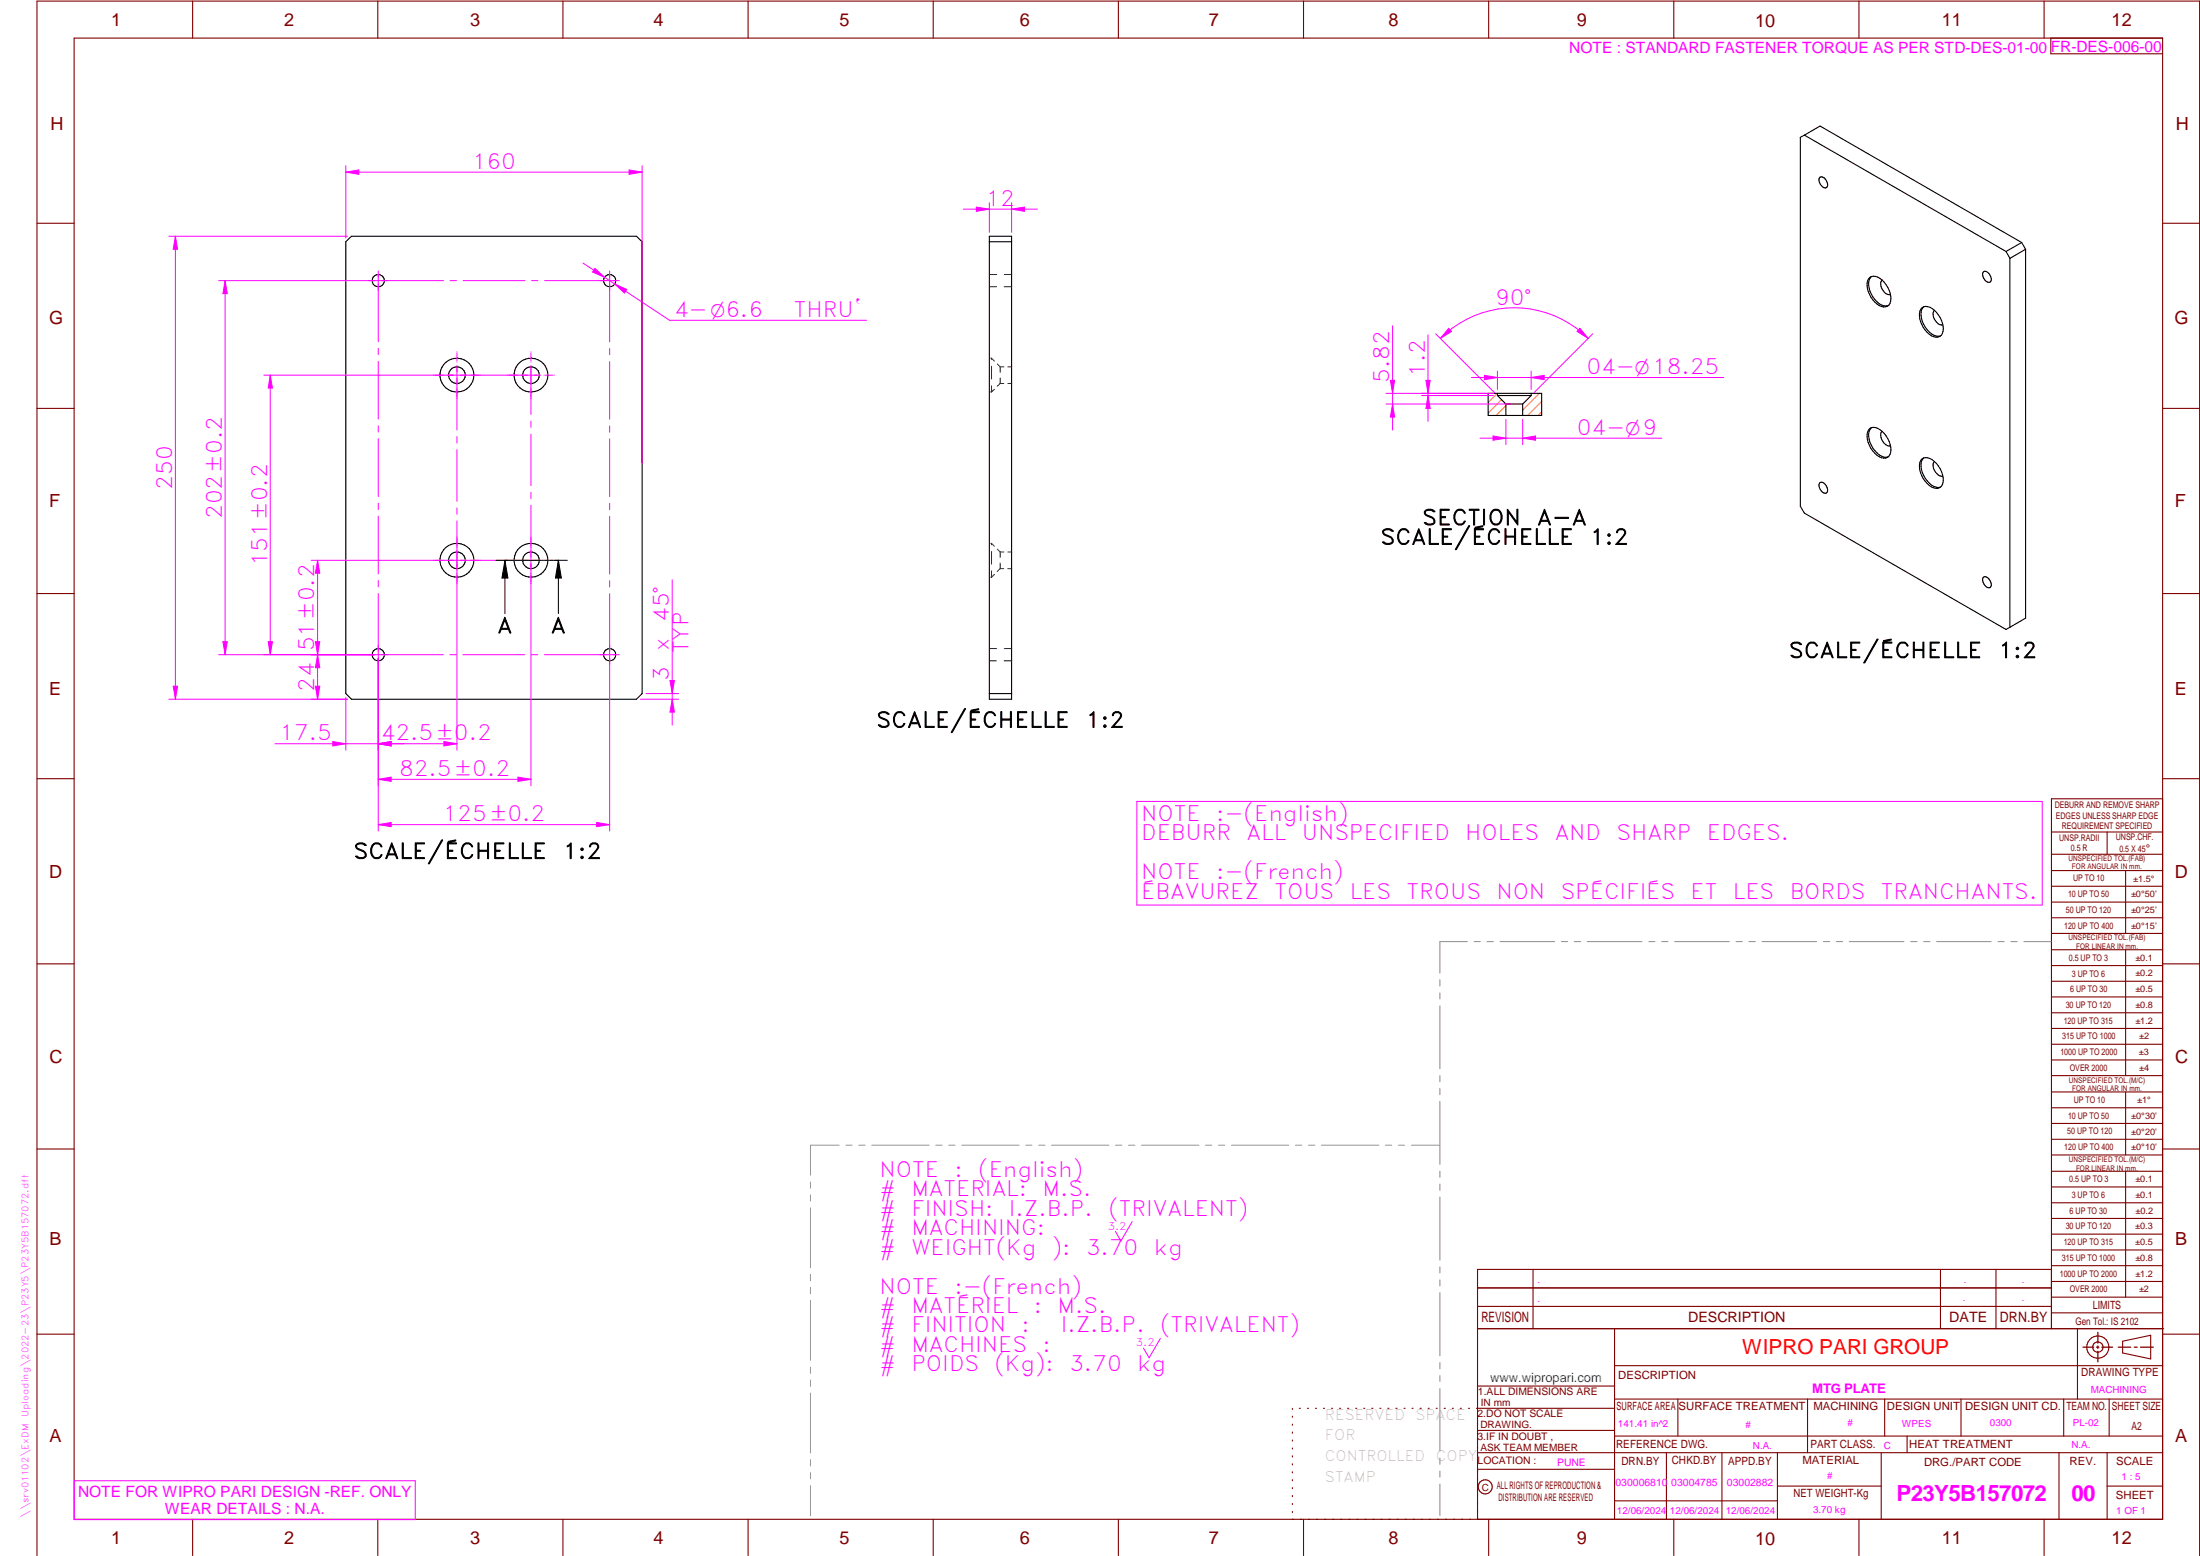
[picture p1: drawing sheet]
<svg xmlns="http://www.w3.org/2000/svg" width="594mm" height="420mm" viewBox="0 0 594 420" stroke-linecap="round" stroke-linejoin="round" font-family="sans-serif">
<g fill="none" stroke="#800000" stroke-width=".3">
<path d="M20 10.3h564v400h-564zM52 .3v10M102 .3v10M152 .3v10M202 .3v10M252 .3v10M302 .3v10M352 .3v10M402 .3v10M452 .3v10M502 .3v10M552 .3v10"/>
<path d="M553.8 10.3v4.2h30.2M10 60.3h10M584 60.3h10M10 110.3h10M584 110.3h10M10 160.3h10M584 160.3h10M10 210.3h10M584 215.7h-30v143.1M584 210.3h10M554 224.7h30M554 230.7h30"/>
<path d="M554 235.1h30M554 239.3h30M569 224.7v6M574 235.1v17M554 243.6h30M554 247.8h30M554 252.1h30M554 256.5h30M574 256.5v33.9M10 260.3h10M554 260.7h30M554 265h30"/>
<path d="M554 269.2h30M554 273.5h30M554 277.7h30M584 260.3h10M554 282h30M554 286.2h30M554 290.4h30M554 294.9h30M554 299.1h30M574 294.9v17M10 310.3h10M554 303.4h30"/>
<path d="M554 307.6h30M554 311.9h30M554 316.3h30M574 316.3v34M584 310.3h10M554 320.5h30M554 324.8h30M554 329h30M554 333.2h30M554 337.5h30M399 358.8h185.2M399 352.8h155"/>
<path d="M399 347.8h155M414 342.8v16M436 358.8v51.5M524 342.8v16M539 342.8v16M554 341.8h30M554 346h30M554 350.3h30M554 354.5h30M554 342.8h-155v67.5M561 358.8v19M10 360.3h10"/>
<path d="M399 374.3h37M436 377.8h148M453.1 377.8v10M488.1 377.8v14.5M508.9 377.8v10M529.5 377.8v10M557.3 377.8v10M569.5 377.8v10M573.2 362.2l7.6-1.6v6.3l-7.6-1.6zM584 368.8h-148M584 360.3h10M349 380.3v.3"/>
<path d="M349 382.4v.3M349 384.6v.3M349 386.7v.3M349 388.8v.3M349 391v.3M349 393.1v.3M349 395.3v.3M349 397.4v.3M349 399.5v.3M350.9 380.3h.2M353.1 380.3h.2M355.2 380.3h.3"/>
<path d="M357.4 380.3h.3M359.6 380.3h.3M361.7 380.3h.3M363.9 380.3h.3M366.1 380.3h.3M368.3 380.3h.2M370.4 380.3h.3M372.6 380.3h.3M374.8 380.3h.3M376.9 380.3h.4M379.1 380.3h.3M381.3 380.3h.3"/>
<path d="M383.4 380.3h.4M385.6 380.3h.3M387.8 380.3h.3M390 380.3h.3M392.2 380.3h.3M394.3 380.3h.3M396.5 380.3h.3M398.7 380.3h37.3M399 396.7h37M399 392.3h185M399 386.2h37M436 387.8h148"/>
<path d="M450 392.3v18M465 392.3v18M480 392.3v18M508 392.3v18M515 387.8v4.5M556 392.3v18M569 392.3v18M52 410.3v9.7M102 410.3v9.7M152 410.3v9.7M202 410.3v9.7M252 410.3v9.7"/>
<path d="M302 410.3v9.7M349 401.7v.3M349 403.8v.4M349 406v.3M349 408.1v.3M352 410.3v9.7M402 410.3v9.7M436 405.3h44M452 410.3v9.7M480 401.3h28M502 410.3v9.7M552 410.3v9.7"/>
<path d="M569 401.3h15M10 420v-419.7h584v419.7"/>
<circle cx="566.5" cy="363.7" r="1.39"/>
<circle cx="566.5" cy="363.8" r="3"/>
<circle cx="401.1" cy="401.5" r="1.9"/>
</g>
<g fill="none" stroke="#f0f" stroke-width=".27">
<path d="M93.4 44.7v19.6M93.4 46.5l3.5-.6v1.2zM173.4 44.7v80.5M102.1 73.2v19.1M119.8 75.8h-20.3M121.5 75.8h1.8M125 75.8h16.8M143.5 75.8h1.7M147.1 75.8h20.2M164.6 73.2v19.1M102.1 94.1v1.7M102.1 97.6v15.6"/>
<path d="M123.4 95v.1M123.4 95.4v2M123.4 97.7v.1M123.4 98.7v17.4M143.4 95v.1M143.4 95.4v2M143.4 97.7v.1M143.4 98.7v13.2M164.6 94.1v1.7M164.6 97.6v15.6M102.1 115v1.7M102.1 118.4v15.7"/>
<path d="M117.1 101.3h.1M117.5 101.3h2M119.8 101.3h.1M120.8 101.3h25.2M123.4 117.9v1.7M143.4 113.7v1.7M143.4 117.2v13.9M146.9 101.3h.1M147.3 101.3h2M149.6 101.3h.1M164.6 115v1.7M164.6 118.5v15.6"/>
<path d="M102.1 135.8v1.8M102.1 139.4v15.6M123.4 121.4v14M123.4 137.2v1.7M143.4 133v1.7M143.4 136.4v17.5M164.6 135.9v1.7M164.6 139.4v15.6M102.1 156.8v1.7M117.1 151.3h.1M117.5 151.3h2M119.8 151.3h.1"/>
<path d="M120.8 151.3h25.2M123.4 140.7v13.2M123.4 154.8v.1M123.4 155.2v2M123.4 157.5v.1M143.4 154.8v.1M143.4 155.2v2M143.4 157.5v.1M146.9 151.3h.1M147.3 151.3h2M149.6 151.3h.1M164.6 156.8v1.7"/>
<path d="M99.5 176.8h20.2M102.1 160.3v19.1M121.5 176.8h1.7M125 176.8h16.7M143.5 176.8h1.7M147 176.8h20.3M164.6 160.3v19.1M307 216.4h244.5v28h-244.5zM305.7 329.9l-3 5.2-1.5-2.6M313.3 361.4l-3 5.2-1.5-2.6M20.1 399.8h92v10.5h-92z"/>
</g>
<g fill="none" stroke="#949494" stroke-width=".27">
<path d="M396.2 254.3h-7.4v8.5M398.1 254.3h1.6M401.5 254.3h1.8M405 254.3h14.8M421.6 254.3h1.7M425.1 254.3h1.7M428.6 254.3h14.8M445.2 254.3h1.7M448.7 254.3h1.7M452.2 254.3h14.8M468.8 254.3h1.7M472.3 254.3h1.7"/>
<path d="M475.8 254.3h14.8M492.4 254.3h1.7M495.8 254.3h1.8M499.4 254.3h14.7M516 254.3h1.6M519.4 254.3h1.8M522.9 254.3h14.8M539.5 254.3h1.7M543 254.3h1.7M546.5 254.3h7.4M388.8 264.5v1.8M388.8 268.1v1.6"/>
<path d="M388.8 271.6v17M388.8 290.4v1.7M388.8 293.9v1.7M388.8 297.4v17M218.9 319.2v1.6M226.6 309.2h-7.7v8.1M228.4 309.2h1.7M231.9 309.2h1.7M235.4 309.2h15.5M252.7 309.2h1.7M256.2 309.2h1.7M259.7 309.2h15.5"/>
<path d="M277 309.2h1.7M280.5 309.2h1.7M284 309.2h15.5M301.2 309.2h1.8M304.8 309.2h1.7M308.3 309.2h15.5M325.5 309.2h1.7M329.1 309.2h1.6M332.6 309.2h15.4M349.8 309.2h1.7M353.3 309.2h1.7M356.8 309.2h15.5"/>
<path d="M374.1 309.2h1.7M377.6 309.2h1.7M381.1 309.2h7.7M388.8 316.2v1.7M388.8 319.7v1.7M218.9 322.6v1.8M218.9 326.1v16.2M388.8 323.2v17.1M218.9 344.1v1.8M218.9 347.6v1.7M218.9 351.2v16.1M388.8 342.1v1.6"/>
<path d="M388.8 345.6v1.7M388.8 349v17.1M218.9 369.1v1.7M218.9 372.6v1.8M218.9 376.1v16.2M388.8 367.9v1.7M388.8 371.4v1.7M388.8 374.9v17M218.9 394.1v1.8M218.9 397.6v1.7M388.8 393.7v1.7M388.8 397.2v1.7"/>
<path d="M218.9 401.2v8.1M388.8 400.7v8.6"/>
</g>
<path d="M566.5 359.7v3M562.5 363.8h2.9M566.1 363.8h.7M566.5 363.4v.7M566.5 364.9v2.8M567.6 363.8h2.9M572 363.8h3.4M576.3 363.8h.8M578 363.8h3.5" fill="none" stroke="#800000" stroke-width=".34"/>
<g fill="none" stroke="#008000" stroke-width=".27">
<path d="M267.2 77.4h1.9M267.2 74.1h1.9M271.1 77.4h2.1M271.2 74.1h2M267.2 96.7h.2M267.6 96.7h.2M267.8 96.7l.7 .8M267.8 96.7v.4M267.8 98.9v3.5M269.3 98.3l.8 .8M270.1 99.1h1M270.1 99.1v1.4"/>
<path d="M272.2 99.1h1M267.2 105.8h.1M267.5 105.8h.3M267.8 104.1v1.7M268.5 105.1l-.7 .7M270.1 103.5l-.8 .8M270.1 103.5h1M270.1 102.1v1.4M272.1 103.5h1.1M267.2 146.7h.2M267.2 155.9h.1M267.5 155.9h.3"/>
<path d="M267.6 146.7h.2M267.8 146.7l.7 .8M267.8 146.7v.4M267.8 148.9v3.5M267.8 154.1v1.8M268.5 155.1l-.7 .8M269.3 148.3l.8 .8M270.1 153.5l-.8 .8M270.1 153.5h1M270.1 149.1h1M270.1 149.1v1.4M270.1 152.1v1.4"/>
<path d="M272.1 153.5h1.1M272.2 149.1h1M267.2 178.4h1.9M267.2 175.1h1.9M271.1 178.4h2.1M271.2 175.1h2"/>
</g>
<g fill="none" stroke="#000" stroke-width=".3">
<path d="M93.4 65.3l1.5-1.5h77l1.5 1.5v122l-1.5 1.5h-77l-1.5-1.5zM267.2 65.3h6M267.2 63.8h6v125h-6zM267.2 187.3h6"/>
<circle cx="102.2" cy="75.8" r="1.64"/>
<circle cx="164.6" cy="75.8" r="1.64"/>
<circle cx="123.4" cy="101.3" r="4.6"/>
<circle cx="123.4" cy="101.3" r="2.25"/>
<circle cx="143.4" cy="101.3" r="2.25"/>
<circle cx="143.4" cy="101.3" r="4.6"/>
<circle cx="123.4" cy="151.3" r="2.26"/>
<circle cx="123.4" cy="151.3" r="4.6"/>
<circle cx="143.4" cy="151.3" r="4.6"/>
<circle cx="143.4" cy="151.3" r="2.24"/>
<circle cx="102.2" cy="176.8" r="1.64"/>
<circle cx="164.6" cy="176.8" r="1.64"/>
</g>
<path d="M93.4 46.5l3.5-.6v1.2z" fill="#f0f"/>
<path d="M169.9 45.9l3.5 .6-3.5 .6z" fill="none" stroke="#f0f" stroke-width=".27"/>
<path d="M169.9 45.9l3.5 .6-3.5 .6z" fill="#f0f"/>
<path d="M93.4 46.5h80M45.6 63.8h48.2M47.4 63.8l.6 3.5h-1.2zM45.6 188.8h48.2" fill="none" stroke="#f0f" stroke-width=".27"/>
<path d="M47.4 63.8l.6 3.5h-1.2z" fill="#f0f"/>
<path d="M46.8 185.3h1.2l-.6 3.5z" fill="none" stroke="#f0f" stroke-width=".27"/>
<path d="M46.8 185.3h1.2l-.6 3.5z" fill="#f0f"/>
<path d="M47.4 63.8v125M102.1 177.8v24.8M93.4 188.3v14.3M89.9 200.2l3.5 .6-3.5 .6z" fill="none" stroke="#f0f" stroke-width=".27"/>
<path d="M89.9 200.2l3.5 .6-3.5 .6z" fill="#f0f"/>
<path d="M102.1 200.8l3.5-.6v1.2z" fill="none" stroke="#f0f" stroke-width=".27"/>
<path d="M102.1 200.8l3.5-.6v1.2z" fill="#f0f"/>
<path d="M123.4 152.4v50.2M102.1 177.8v24.8M74.2 200.8h34.9M102.1 200.8l3.5-.6v1.2z" fill="none" stroke="#f0f" stroke-width=".27"/>
<path d="M102.1 200.8l3.5-.6v1.2z" fill="#f0f"/>
<path d="M119.9 200.2l3.5 .6-3.5 .6z" fill="none" stroke="#f0f" stroke-width=".27"/>
<path d="M119.9 200.2l3.5 .6-3.5 .6z" fill="#f0f"/>
<path d="M84 176.8h17.1M84 188.8h9.8M85.2 185.3h1.2l-.6 3.5zM102.1 200.8h21.3" fill="none" stroke="#f0f" stroke-width=".27"/>
<path d="M85.2 185.3h1.2l-.6 3.5z" fill="#f0f"/>
<path d="M85.8 176.8l.6 3.5h-1.2z" fill="none" stroke="#f0f" stroke-width=".27"/>
<path d="M85.8 176.8l.6 3.5h-1.2z" fill="#f0f"/>
<path d="M84 151.3h38.3M84 176.8h17.1M85.2 173.3h1.2l-.6 3.5zM85.8 176.8v12" fill="none" stroke="#f0f" stroke-width=".27"/>
<path d="M85.2 173.3h1.2l-.6 3.5z" fill="#f0f"/>
<path d="M85.8 151.3l.6 3.5h-1.2z" fill="none" stroke="#f0f" stroke-width=".27"/>
<path d="M85.8 151.3l.6 3.5h-1.2z" fill="#f0f"/>
<path d="M71.2 101.3h51.1M85.8 151.3v25.5M71.2 176.8h29.9M72.4 173.3h1.2l-.6 3.5z" fill="none" stroke="#f0f" stroke-width=".27"/>
<path d="M72.4 173.3h1.2l-.6 3.5z" fill="#f0f"/>
<path d="M73 101.3l.6 3.5h-1.2z" fill="none" stroke="#f0f" stroke-width=".27"/>
<path d="M73 101.3l.6 3.5h-1.2z" fill="#f0f"/>
<path d="M59 75.8h42.1M73 101.3v75.5M59 176.8h42.1M60.2 173.3h1.2l-.6 3.5z" fill="none" stroke="#f0f" stroke-width=".27"/>
<path d="M60.2 173.3h1.2l-.6 3.5z" fill="#f0f"/>
<path d="M60.8 75.8l.6 3.5h-1.2z" fill="none" stroke="#f0f" stroke-width=".27"/>
<path d="M60.8 75.8l.6 3.5h-1.2z" fill="#f0f"/>
<path d="M60.8 75.8v101M143.4 152.4v59.8M102.1 177.8v34.4M102.1 210.4l3.5-.6v1.2z" fill="none" stroke="#f0f" stroke-width=".27"/>
<path d="M102.1 210.4l3.5-.6v1.2z" fill="#f0f"/>
<path d="M139.9 209.8l3.5 .6-3.5 .6z" fill="none" stroke="#f0f" stroke-width=".27"/>
<path d="M139.9 209.8l3.5 .6-3.5 .6z" fill="#f0f"/>
<path d="M102.1 177.8v46.6M164.6 177.8v46.6M102.1 210.4h41.3M102.1 222.7l3.5-.6v1.1z" fill="none" stroke="#f0f" stroke-width=".27"/>
<path d="M102.1 222.7l3.5-.6v1.1z" fill="#f0f"/>
<path d="M161.1 222.1l3.5 .6-3.5 .5z" fill="none" stroke="#f0f" stroke-width=".27"/>
<path d="M161.1 222.1l3.5 .6-3.5 .5z" fill="#f0f"/>
<path d="M263.6 55.9l3.6 .6-3.6 .6zM267.2 54.7v8M273.2 54.7v8M102.1 222.7h62.5" fill="none" stroke="#f0f" stroke-width=".27"/>
<path d="M263.6 55.9l3.6 .6-3.6 .6z" fill="#f0f"/>
<path d="M273.2 56.5l3.4-.6v1.2z" fill="none" stroke="#f0f" stroke-width=".27"/>
<path d="M273.2 56.5l3.4-.6v1.2z" fill="#f0f"/>
<path d="M260.1 56.5h20.1M172.9 188.8h10.4M174.4 187.3h8.9M181.5 188.8l.6 3.5h-1.2z" fill="none" stroke="#f0f" stroke-width=".27"/>
<path d="M181.5 188.8l.6 3.5h-1.2z" fill="#f0f"/>
<path d="M180.9 183.8h1.2l-.6 3.5z" fill="none" stroke="#f0f" stroke-width=".27"/>
<path d="M180.9 183.8h1.2l-.6 3.5z" fill="#f0f"/>
<path d="M157.4 71l23.4 15.5h53.2M160.6 72.5l2.7 2.4-3.3-1.5zM181.5 156.5v39.3" fill="none" stroke="#f0f" stroke-width=".27"/>
<path d="M160.6 72.5l2.7 2.4-3.3-1.5z" fill="#f0f"/>
<path d="M166 76.7l3.2 1.4-.6 1z" fill="none" stroke="#f0f" stroke-width=".27"/>
<path d="M166 76.7l3.2 1.4-.6 1z" fill="#f0f"/>
<path d="M133.9 151.3h4.8M136.3 151.3l.9 4.8h-1.7zM136.3 151.3v14.4M139 151.3h9.1M148.4 151.3h4.8M150.8 151.3l.8 4.8h-1.6zM150.8 151.3v14.4" fill="none" stroke="#000" stroke-width=".27"/>
<path d="M136.3 151.3l.9 4.8h-1.7zM150.8 151.3l.8 4.8h-1.6z" fill="#000"/>
<path d="M404.4 106.2l-2.5 2.5M405.5 107.9l-3.6 3.6M406.6 109.6l-2.6 2.6M415.7 106.2l-4.5 4.5M416.3 108.4l-3.8 3.8M416.3 111.2l-.9 1" fill="none" stroke="#ff8000" stroke-width=".27"/>
<path d="M401.9 106.2h14.4v6h-14.4zM404.4 106.8h9.1M404.4 106.2v.6M404.4 106.8l2.2 2.3M406.6 109.1v3.1M406.6 109.1h4.6M411.2 109.1v3.1M413.5 106.2v.6M413.5 106.8l-2.3 2.3" fill="none" stroke="#000" stroke-width=".3"/>
<path d="M400.8 101.3l3.6 .6-3.6 .6zM404.4 100.2v5M413.5 100.2v5" fill="none" stroke="#f0f" stroke-width=".27"/>
<path d="M400.8 101.3l3.6 .6-3.6 .6z" fill="#f0f"/>
<path d="M413.5 101.9l3.5-.6v1.2z" fill="none" stroke="#f0f" stroke-width=".27"/>
<path d="M413.5 101.9l3.5-.6v1.2z" fill="#f0f"/>
<path d="M397.3 101.9h68.1M403.2 117.7l3.4 .6-3.4 .6zM406.6 113.2v6.9M411.2 113.2v6.9" fill="none" stroke="#f0f" stroke-width=".27"/>
<path d="M403.2 117.7l3.4 .6-3.4 .6z" fill="#f0f"/>
<path d="M411.2 118.3l3.4-.6v1.2z" fill="none" stroke="#f0f" stroke-width=".27"/>
<path d="M411.2 118.3l3.4-.6v1.2z" fill="#f0f"/>
<path d="M374.3 109.1h33.6M374.3 106.2h29M375.4 102.7h1.2l-.6 3.5zM399.7 118.3h49.1" fill="none" stroke="#f0f" stroke-width=".27"/>
<path d="M375.4 102.7h1.2l-.6 3.5z" fill="#f0f"/>
<path d="M376 109.1l.6 3.5h-1.2z" fill="none" stroke="#f0f" stroke-width=".27"/>
<path d="M376 109.1l.6 3.5h-1.2z" fill="#f0f"/>
<path d="M376 88v28.1M387.7 90.1l15.9 15.9M426.6 88.6l2.3 2.8-3-1.9zM430.1 90.1l-15.9 15.9" fill="none" stroke="#f0f" stroke-width=".27"/>
<path d="M426.6 88.6l2.3 2.8-3-1.9z" fill="#f0f"/>
<path d="M391.2 88.6l.8 .9-3 1.9z" fill="none" stroke="#f0f" stroke-width=".27"/>
<path d="M391.2 88.6l.8 .9-3 1.9z" fill="#f0f"/>
<path d="M389 91.4a28.2 28.2 0 0 1 39.9 0M383.9 106.8h19.4M383.9 106.2h19.4M385.6 106.8l.6 3.5h-1.1z" fill="none" stroke="#f0f" stroke-width=".27"/>
<path d="M385.6 106.8l.6 3.5h-1.1z" fill="#f0f"/>
<path d="M385.1 102.7h1.1l-.6 3.5z" fill="none" stroke="#f0f" stroke-width=".27"/>
<path d="M385.1 102.7h1.1l-.6 3.5z" fill="#f0f"/>
<path d="M385.6 90.4v23.4" fill="none" stroke="#f0f" stroke-width=".27"/>
<g fill="none" stroke="#000" stroke-width=".3">
<path d="M487.2 36.5l-1.1 .6v99.6l1.1 1.9 54.5 31.4 1-.6M487.2 36.5l4.3-2.5 54.4 31.5M487.2 36.5l54.5 31.4M491.5 47.8a1.93 1.93 0 0 1 1.7 2.9 1.93 1.93 0 0 1-1.7-2.9zM504.9 74.9a2.93 2.93 0 0 1 3.9 1.3 6 6 0 0 1 1.6 5.7 2.11 2.11 0 0 1-3.5 .2 6 6 0 0 1-2.3-6.8zM505.3 74.7a4.6 4.6 0 0 0 .4 5.5 4.1 4.1 0 0 0 4.2 2.3M508.2 75.6a2.71 2.71 0 0 0 1.5 3.9h.8M535.5 73.5a1.19 1.19 0 0 1 1.9 .8 1.13 1.13 0 0 1-.3 1.9 2.18 2.18 0 0 1-1.6-2.7zM541.7 67.9l1 1.9M542.7 69.8v99.6M545.9 65.5l1.1 1.8M545.9 65.5l-4.2 2.4"/>
<path d="M547 67.3v99.6l-4.3 2.5M547 67.3l-4.3 2.5M519 83.1a2.93 2.93 0 0 1 3.9 1.3 6 6 0 0 1 1.6 5.7 2.11 2.11 0 0 1-3.5 .2 6 6 0 0 1-2.3-6.8zM519.5 82.8a4.6 4.6 0 0 0 .4 5.5 4.3 4.3 0 0 0 4.1 2.4M522.4 83.8a2.72 2.72 0 0 0 1.5 3.9h.7M504.9 115.7a2.6 2.6 0 0 1 3.3 .8 6.3 6.3 0 0 1 2.2 6.2 1.9 1.9 0 0 1-3 .6 6.7 6.7 0 0 1-3.1-6.6zM505.3 115.5a4.6 4.6 0 0 0 .4 5.5l.6 .7a3.5 3.5 0 0 0 3.6 1.7M508.2 116.5a2.75 2.75 0 0 0 1.5 3.9h.8M491.5 130.3a1.93 1.93 0 0 1 1.7 2.8 1.93 1.93 0 0 1-1.7-2.8zM519 123.9a2.6 2.6 0 0 1 3.3 .7 6.3 6.3 0 0 1 2.2 6.3 1.9 1.9 0 0 1-2.9 .6 6.7 6.7 0 0 1-3.2-6.7zM519.5 123.7a4.6 4.6 0 0 0 .4 5.5 4.1 4.1 0 0 0 4.1 2.3M522.4 124.6a2.75 2.75 0 0 0 1.5 3.9h.7"/>
<path d="M535.5 156a1.19 1.19 0 0 1 1.9 .8 1.13 1.13 0 0 1-.3 1.9 2.18 2.18 0 0 1-1.6-2.7z"/>
</g>
<g font-size="6" fill="#f0f">
<text x="512.1" y="405.2">P23Y5B157072</text>
<text x="559.4" y="405.2">00</text>
</g>
<g font-size="5.7" fill="#f0f">
<text x="127.5" y="45.6">160</text>
<text x="266.2" y="55.6">12</text>
<text x="403.8" y="82.3">90°</text>
<text x="182" y="85.6">4-O6.6</text>
<text x="214.4" y="85.6">THRU`</text>
<text x="384.8" y="101.8" transform="rotate(-90 384.8 101.8)">1.2</text>
<text x="428.4" y="101">04-O18.25</text>
<text x="375.2" y="103.3" transform="rotate(-90 375.2 103.3)">5.82</text>
<text x="425.8" y="117.4">04-O9</text>
<text x="46.5" y="132.2" transform="rotate(-90 46.5 132.2)">250</text>
<text x="59.9" y="140.1" transform="rotate(-90 59.9 140.1)">202±0.2</text>
<text x="72.1" y="152.9" transform="rotate(-90 72.1 152.9)">151±0.2</text>
<text x="180.6" y="167.9" transform="rotate(-90 180.6 167.9)">45°</text>
<text x="84.9" y="175.9" transform="rotate(-90 84.9 175.9)">51±0.2</text>
<text x="180.6" y="175.7" transform="rotate(-90 180.6 175.7)">x</text>
<text x="185.9" y="176.4" transform="rotate(-90 185.9 176.4)">TYP</text>
<text x="180.6" y="183.9" transform="rotate(-90 180.6 183.9)">3</text>
<text x="84.9" y="186.7" transform="rotate(-90 84.9 186.7)">24</text>
<text x="75.5" y="199.9">17.5</text>
<text x="102.8" y="199.9">42.5±0.2</text>
<text x="107.8" y="209.5">82.5±0.2</text>
<text x="119.5" y="221.8">125±0.2</text>
<text x="308.2" y="221.7">NOTE</text>
<text x="328.4" y="221.7">:-(English)</text>
<text x="308.2" y="226.9">DEBURR</text>
<text x="336.6" y="226.9">ALL</text>
<text x="351.5" y="226.9">UNSPECIFIED</text>
<text x="395.7" y="226.9">HOLES</text>
<text x="419.8" y="226.9">AND</text>
<text x="436.5" y="226.9">SHARP</text>
<text x="460.9" y="226.9">EDGES.</text>
<text x="308.2" y="237.4">NOTE</text>
<text x="328.4" y="237.4">:-(French)</text>
<text x="308.2" y="242.7">ÉBAVUREZ</text>
<text x="344.2" y="242.7">TOUS</text>
<text x="364.5" y="242.7">LES</text>
<text x="379.8" y="242.7">TROUS</text>
<text x="404.1" y="242.7">NON</text>
<text x="421.5" y="242.7">SPÉCIFIÉS</text>
<text x="456.5" y="242.7">ET</text>
<text x="467.9" y="242.7">LES</text>
<text x="483.3" y="242.7">BORDS</text>
<text x="507.9" y="242.7">TRANCHANTS.</text>
<text x="237.5" y="317.8">NOTE</text>
<text x="257.7" y="317.8">:</text>
<text x="264.1" y="317.8">(English)</text>
<text x="237.5" y="323">#</text>
<text x="246.1" y="323">MATERIAL:</text>
<text x="281.5" y="323">M.S.</text>
<text x="237.5" y="328.3">#</text>
<text x="246.1" y="328.3">FINISH:</text>
<text x="272.4" y="328.3">I.Z.B.P.</text>
<text x="299.3" y="328.3">(TRIVALENT)</text>
<text x="237.5" y="333.5">#</text>
<text x="246.1" y="333.5">MACHINING:</text>
<text x="237.5" y="338.8">#</text>
<text x="246.1" y="338.8">WEIGHT(Kg</text>
<text x="284" y="338.8">):</text>
<text x="293.3" y="338.8">3.70</text>
<text x="311.6" y="338.8">kg</text>
<text x="237.5" y="349.3">NOTE</text>
<text x="257.7" y="349.3">:-(French)</text>
<text x="237.5" y="354.5">#</text>
<text x="237.5" y="359.8">#</text>
<text x="246.1" y="359.8">FINITION</text>
<text x="246.1" y="354.5">MATÉRIEL</text>
<text x="275.8" y="359.8">:</text>
<text x="279.2" y="354.5">:</text>
<text x="285.6" y="354.5">M.S.</text>
<text x="286.4" y="359.8">I.Z.B.P.</text>
<text x="313.3" y="359.8">(TRIVALENT)</text>
<text x="237.5" y="365">#</text>
<text x="246.1" y="365">MACHINES</text>
<text x="281.5" y="365">:</text>
<text x="237.5" y="370.3">#</text>
<text x="246.1" y="370.3">POIDS</text>
<text x="268.5" y="370.3">(Kg):</text>
<text x="288.8" y="370.3">3.70</text>
<text x="307.1" y="370.3">kg</text>
</g>
<g font-size="5.7">
<text x="384" y="141.8">SECTION</text>
<text x="415.1" y="141.8">A-A</text>
<text x="372.8" y="147">SCALE/ÉCHELLE</text>
<text x="429.3" y="147">1:2</text>
<text x="134.3" y="170.9">A</text>
<text x="148.8" y="170.9">A</text>
<text x="483.1" y="177.6">SCALE/ÉCHELLE</text>
<text x="539.6" y="177.6">1:2</text>
<text x="236.6" y="196.4">SCALE/ÉCHELLE</text>
<text x="293.2" y="196.4">1:2</text>
<text x="95.5" y="231.9">SCALE/ÉCHELLE</text>
<text x="152" y="231.9">1:2</text>
</g>
<text font-size="5.6" fill="#f00" x="470.5" y="365.5">WIPRO PARI GROUP</text>
<g font-size="4.9" fill="#800000">
<text x="30" y="6.9">1</text>
<text x="76.7" y="6.9">2</text>
<text x="127" y="6.9">3</text>
<text x="176.5" y="6.9">4</text>
<text x="226.7" y="6.9">5</text>
<text x="275.4" y="6.9">6</text>
<text x="326.4" y="6.9">7</text>
<text x="375" y="6.9">8</text>
<text x="425.8" y="6.9">9</text>
<text x="473.9" y="7.3">10</text>
<text x="524.3" y="6.9">11</text>
<text x="570.2" y="6.9">12</text>
<text x="13.6" y="35.1">H</text>
<text x="587.6" y="35.1">H</text>
<text x="13.2" y="87.5">G</text>
<text x="587.2" y="87.5">G</text>
<text x="13.2" y="137">F</text>
<text x="587.2" y="137">F</text>
<text x="13.2" y="187.6">E</text>
<text x="587.2" y="187.6">E</text>
<text x="13.2" y="237">D</text>
<text x="587.2" y="237">D</text>
<text x="13.4" y="287.1">C</text>
<text x="587.4" y="287.1">C</text>
<text x="13.4" y="336.2">B</text>
<text x="587.4" y="336.2">B</text>
<text x="13.4" y="389.3">A</text>
<text x="587.4" y="389.3">A</text>
<text x="30" y="416.9">1</text>
<text x="76.7" y="416.9">2</text>
<text x="127" y="416.9">3</text>
<text x="176.5" y="416.9">4</text>
<text x="226.7" y="416.9">5</text>
<text x="275.4" y="416.9">6</text>
<text x="326.4" y="416.9">7</text>
<text x="375" y="416.9">8</text>
<text x="425.8" y="416.9">9</text>
<text x="473.9" y="417.3">10</text>
<text x="524.3" y="416.9">11</text>
<text x="570.2" y="416.9">12</text>
</g>
<g font-size="4.2" fill="#f0f">
<text x="423.7" y="14.3">NOTE : STANDARD FASTENER TORQUE AS PER STD-DES-01-00</text>
<text x="553.8" y="14">FR-DES-006-00</text>
<text x="21.1" y="404.3">NOTE FOR WIPRO PARI DESIGN -REF. ONLY</text>
<text x="44.5" y="408.8">WEAR DETAILS : N.A.</text>
</g>
<g font-size="3.9" fill="#800000">
<text x="400" y="357.1">REVISION</text>
<text x="455.9" y="357.1">DESCRIPTION</text>
<text x="526.4" y="357.1">DATE</text>
<text x="540" y="357.1">DRN.BY</text>
</g>
<g font-size="3.9" fill="#c0c0c0">
<text x="357.8" y="383.3">RESERVED</text>
<text x="382.3" y="383.3">SPACE</text>
<text x="357.8" y="388.9">FOR</text>
<text x="357.8" y="394.5">CONTROLLED</text>
<text x="387.8" y="394.5">COPY</text>
<text x="357.8" y="400">STAMP</text>
</g>
<text font-size="3.6" fill="#f0f" x="489.3" y="376.1">MTG PLATE</text>
<text font-size="3.5" fill="#00f" x="402.4" y="373.3">www.wipropari.com</text>
<g font-size="3.1" fill="#800000">
<text x="565.1" y="353.5">LIMITS</text>
<text x="562" y="371.7">DRAWING TYPE</text>
<text x="437" y="372.3">DESCRIPTION</text>
<text x="436.5" y="380.8">SURFACE AREA</text>
<text x="453.3" y="380.8">SURFACE TREATMENT</text>
<text x="489.7" y="380.8">MACHINING</text>
<text x="509.5" y="380.8">DESIGN UNIT</text>
<text x="530.6" y="380.8">DESIGN UNIT CD.</text>
<text x="558" y="380.6">TEAM NO.</text>
<text x="570.3" y="380.7">SHEET SIZE</text>
<text x="575.6" y="386.1">A2</text>
<text x="436.4" y="391.1">REFERENCE DWG.</text>
<text x="437.8" y="395.5">DRN.BY</text>
<text x="451.4" y="395.4">CHKD.BY</text>
<text x="466.6" y="395.5">APPD.BY</text>
<text x="486.7" y="395.4">MATERIAL</text>
<text x="488.9" y="390.9">PART CLASS.</text>
<text x="515.6" y="390.9">HEAT TREATMENT</text>
<text x="519.6" y="395.9">DRG./PART CODE</text>
<text x="558.9" y="395.5">REV.</text>
<text x="571.4" y="395.6">SCALE</text>
<text x="484.3" y="404.2">NET WEIGHT-Kg</text>
<text x="571.4" y="404.7">SHEET</text>
</g>
<text font-size="3" fill="#800000" x="579.5" y="230.1">°</text>
<g font-size="2.8" fill="#f0f">
<text x="299.1" y="332.1">3.2</text>
<text x="306.7" y="363.6">3.2</text>
<text x="420.5" y="396">PUNE</text>
<text x="436.2" y="401.2">030006810</text>
<text x="451.3" y="401.2">03004785</text>
<text x="466.3" y="401.2">03002882</text>
</g>
<g font-size="2.8" fill="#800000">
<text x="560.4" y="357.7">Gen Tol.: IS 2102</text>
<text x="399.1" y="376.6">1.ALL DIMENSIONS ARE</text>
<text x="399" y="382.7">2.DO NOT SCALE</text>
<text x="399" y="388.7">3.IF IN DOUBT ,</text>
<text x="399" y="395.4">LOCATION :</text>
<text x="404.2" y="402">ALL RIGHTS OF REPRODUCTION &amp;</text>
<text x="404.7" y="405.4">DISTRIBUTION ARE RESERVED</text>
</g>
<g font-size="2.7" fill="#f0f">
<text x="564.6" y="376.2">MACHINING</text>
<text x="436.9" y="385.4">141.41 in^2</text>
<text x="471.4" y="385.5">#</text>
<text x="498.9" y="385">#</text>
<text x="513.6" y="385.3">WPES</text>
<text x="537.3" y="385.1">0300</text>
<text x="559.7" y="385.1">PL-02</text>
<text x="473.4" y="391.2">N.A.</text>
<text x="508.7" y="391.2">C</text>
<text x="559.3" y="391.1">N.A.</text>
<text x="493.4" y="399.5">#</text>
<text x="572.8" y="399.7">1 : 5</text>
<text x="436.6" y="408.7">12/06/2024</text>
<text x="450.9" y="408.8">12/06/2024</text>
<text x="466" y="408.9">12/06/2024</text>
<text x="489.6" y="408.5">3.70 kg</text>
<text x="571.4" y="408.7">1 OF 1</text>
</g>
<g font-size="2.7" fill="#800000">
<text x="399.9" y="379.7">IN mm</text>
<text x="399.7" y="385.7">DRAWING.</text>
<text x="399.7" y="391.8">ASK TEAM MEMBER</text>
<text x="400.1" y="402.5">C</text>
</g>
<g font-size="2.5" fill="#800000">
<text x="554.9" y="218.3">DEBURR AND REMOVE SHARP</text>
<text x="555.2" y="221">EDGES UNLESS SHARP EDGE</text>
<text x="556.1" y="227.1">UNSP.RADII</text>
<text x="556.8" y="223.8">REQUIREMENT SPECIFIED</text>
<text x="571.4" y="226.9">UNSP.CHF.</text>
<text x="559.2" y="229.9">0.5 R</text>
<text x="572.3" y="230.1">0.5 X 45</text>
<text x="559.8" y="238">UP TO 10</text>
<text x="576.1" y="238.1">±1.5°</text>
<text x="558.5" y="242.2">10 UP TO 50</text>
<text x="575.5" y="242.3">±0°50'</text>
<text x="557.4" y="250.7">120 UP TO 400</text>
<text x="557.9" y="246.5">50 UP TO 120</text>
<text x="575.5" y="250.7">±0°15'</text>
<text x="575.5" y="246.5">±0°25'</text>
<text x="558.7" y="259.4">0.5 UP TO 3</text>
<text x="559.5" y="263.7">3 UP TO 6</text>
<text x="576.6" y="263.6">±0.2</text>
<text x="576.6" y="259.4">±0.1</text>
<text x="559" y="267.9">6 UP TO 30</text>
<text x="576.6" y="267.9">±0.5</text>
<text x="557.8" y="272.2">30 UP TO 120</text>
<text x="576.6" y="272.2">±0.8</text>
<text x="556.9" y="280.7">315 UP TO 1000</text>
<text x="557.3" y="276.4">120 UP TO 315</text>
<text x="576.6" y="276.4">±1.2</text>
<text x="577.7" y="280.7">±2</text>
<text x="556.4" y="284.9">1000 UP TO 2000</text>
<text x="577.6" y="284.9">±3</text>
<text x="558.9" y="289.2">OVER 2000</text>
<text x="577.7" y="289.3">±4</text>
<text x="560" y="297.9">UP TO 10</text>
<text x="577.1" y="297.9">±1°</text>
<text x="558.5" y="302.1">10 UP TO 50</text>
<text x="575.5" y="302.1">±0°30'</text>
<text x="557.4" y="310.6">120 UP TO 400</text>
<text x="558.2" y="306.3">50 UP TO 120</text>
<text x="575.5" y="310.6">±0°10'</text>
<text x="575.5" y="306.4">±0°20'</text>
<text x="558.8" y="319.2">0.5 UP TO 3</text>
<text x="559.4" y="323.4">3 UP TO 6</text>
<text x="576.6" y="319.2">±0.1</text>
<text x="576.6" y="323.5">±0.1</text>
<text x="558.9" y="327.7">6 UP TO 30</text>
<text x="576.7" y="327.7">±0.2</text>
<text x="557.8" y="332">30 UP TO 120</text>
<text x="576.6" y="332">±0.3</text>
<text x="556.8" y="340.5">315 UP TO 1000</text>
<text x="557.3" y="336.3">120 UP TO 315</text>
<text x="576.6" y="336.3">±0.5</text>
<text x="576.6" y="340.5">±0.8</text>
<text x="556.2" y="344.7">1000 UP TO 2000</text>
<text x="576.6" y="344.7">±1.2</text>
<text x="558.9" y="349">OVER 2000</text>
<text x="577.6" y="349">±2</text>
</g>
<g font-size="2.5" fill="#f0f">
<text x="415.2" y="346.4">.</text>
<text x="530.3" y="346.5">.</text>
<text x="545.9" y="346.4">.</text>
<text x="415.2" y="351.5">.</text>
<text x="530" y="351.3">.</text>
<text x="545.9" y="351.4">.</text>
</g>
<g font-size="2.4" fill="#f0f">
<text x="7.7" y="382.7" transform="rotate(-90 7.7 382.7)">Uploading\2022-23\P23Y5\P23Y5B157072.dft</text>
<text x="7.7" y="409.8" transform="rotate(-90 7.7 409.8)">\\srv01102\ExDM</text>
</g>
<g font-size="2.1" fill="#800000">
<text x="558.5" y="232.4">UNSPECIFIED TOL.(FAB)</text>
<text x="559.5" y="234.7">FOR ANGULAR IN mm.</text>
<text x="558.6" y="253.9">UNSPECIFIED TOL.(FAB)</text>
<text x="560.7" y="256.3">FOR LINEAR IN mm.</text>
<text x="558.7" y="292.3">UNSPECIFIED TOL.(M/C)</text>
<text x="559.6" y="294.7">FOR ANGULAR IN mm.</text>
<text x="558.7" y="313.7">UNSPECIFIED TOL.(M/C)</text>
<text x="560.6" y="316.1">FOR LINEAR IN mm.</text>
</g>
</svg>
